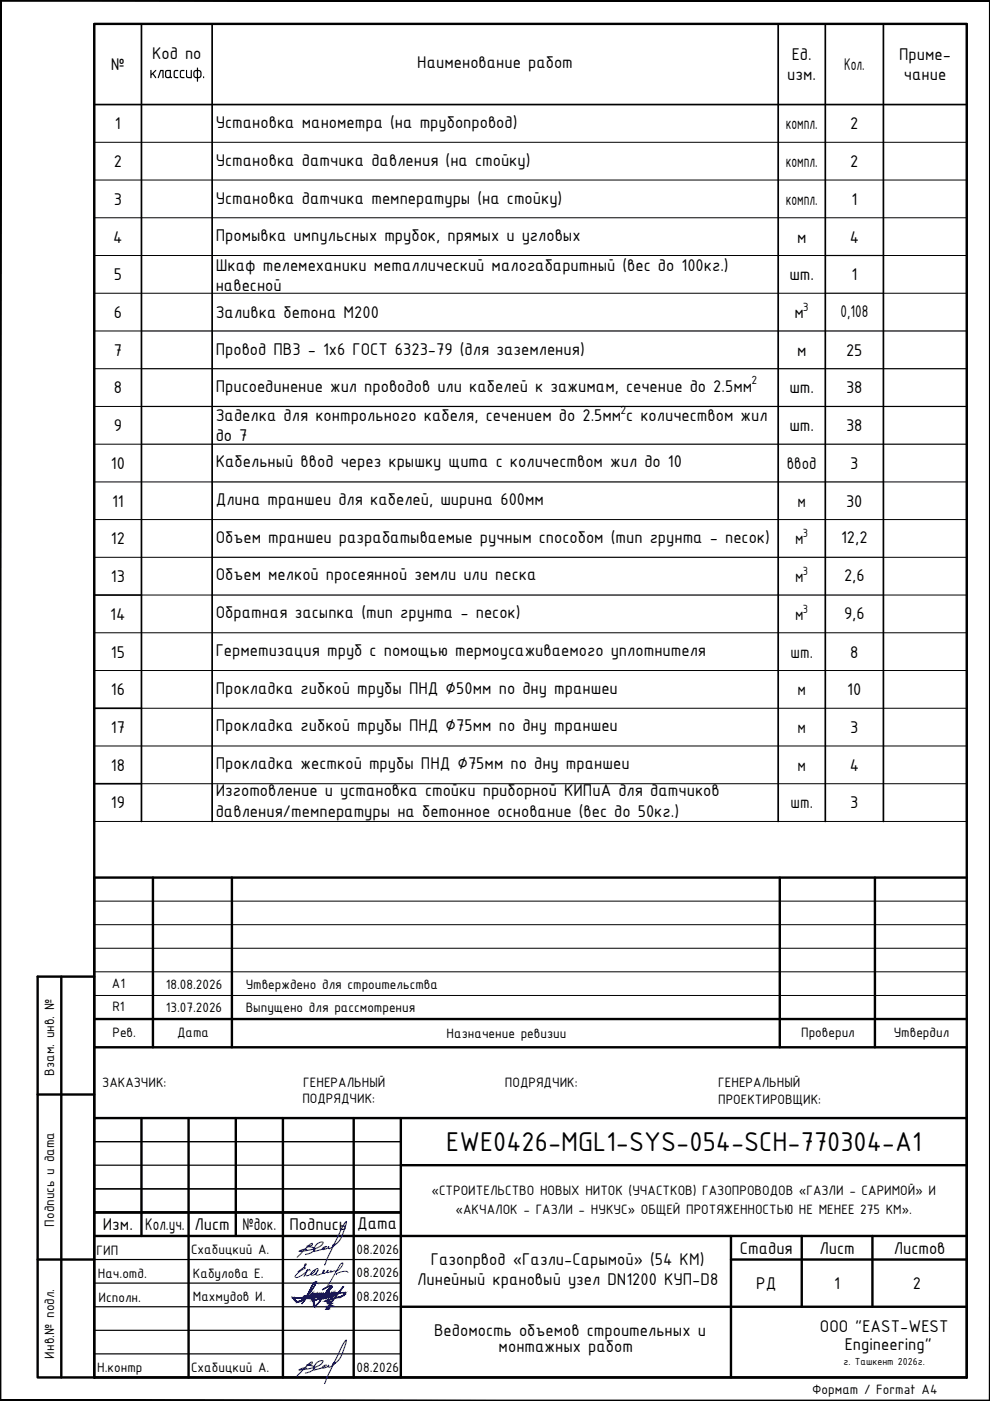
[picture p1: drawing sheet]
<svg xmlns="http://www.w3.org/2000/svg" width="210mm" height="297mm" viewBox="0 0 210 297" stroke-linecap="round" stroke-linejoin="round" font-family="sans-serif">
<!-- layer: _SHTAMP -->
<g fill="#000" stroke="#000" stroke-width=".21">
<path d="M0 .1l.2 .2h209.6zM0 .1h210l-.2 .2z"/>
<path d="M209.8 .3v296.5l.2-296.7zM210 .1v296.9l-.2-.2z"/>
<path d="M.2 .3l-.2 296.7 .2-.2zM0 .1l.2 .2-.2 296.7z"/>
<path d="M.2 296.8l209.8 .2-.2-.2zM.2 296.8l209.8 .2h-210z"/>
</g>
<g fill="none" stroke="#000" stroke-width=".51">
<path d="M20 5.1h185v286.9h-185zM13 207.1v84.9M20 207.1h-12v84.9h12M8 232.1h12M20 237.1h185v54.9h-185zM20 222v15.1M30 237.1v25M40 237.1v54.9M50 237.1v25M60 237.1v54.9M75 237.1v54.9M85 237.1v54.9"/>
<path d="M205 222v15.1M20 257.1h65M85 247h120M8 267h12M20 262.1h185M85 277.1h120M155 267h50M155 262.1v29.9M170 262.1v15M185 262.1v15"/>
</g>
<path d="M20 247h65M20 252.1h65M20 242h65M20 277.1h65M20 267h65M20 272h65M20 282.1h65M20 287h65" fill="none" stroke="#000" stroke-width=".25"/>
<!-- layer: SHTAMP -->
<path d="M32.4 186.1v35.9M49.2 186.1v35.9M165.3 186.1v35.9M185.5 186.1v35.9M205 186.1h-185v35.9h185M20 216.1h185" fill="none" stroke="#000" stroke-width=".51"/>
<path d="M20 196.1h185M20 191.1h185M20 211.1h185M20 206h185M20 201h185" fill="none" stroke="#000" stroke-width=".21"/>
<!-- layer: 0 -->
<path d="M30 5.1v169.1M45 5.1v169.1M165 5.1v169.1M175 5.1v169.1M187.3 5.1v169.1M20 22.2h185M20 126.2h10M20 150.2h10M20 174.2v-169.1h185v169.1M20 166.2h10" fill="none" stroke="#000" stroke-width=".36"/>
<g fill="none" stroke="#000" stroke-width=".21">
<path d="M210 .1h-210v296.9h210M20 30.2h185M20 38.2h185M20 46.2h185M20 54.2h155M187.3 54.2h17.7M20 62.2h155M20 70.2h10M20 78.2h10M187.3 62.2h17.7M20 86.2h10M20 94.2h10"/>
<path d="M20 102.2h25M20 110.2h185M20 118.2h25M187.3 102.2h17.7M187.3 118.2h17.7M20 134.2h185M30 126.2h15M187.3 126.2h17.7M20 142.2h185M20 158.2h185M30 150.2h175M20 174.2h185"/>
<path d="M30 166.2h175"/>
</g>
<path d="M175 54.2h12.3M30 70.2h175M30 78.2h175M175 62.2h12.3M30 86.2h175M30 94.2h175M45 102.2h142.3M45 118.2h142.3M45 126.2h142.3" fill="none" stroke="#000" stroke-width=".25"/>
<path d="M64.8 266a3.2 3.2 0 0 0 1.9-1v-.1a1.26 1.26 0 0 0-1.4-.6l-.2-.1 .8-.1a.28 .28 0 0 0 .3-.1 .28 .28 0 0 0-.1-.4l-.5 .4-2.6 2.6M68.9 264.5v.1l-.3 .1-2 .6-.1-.4a1.71 1.71 0 0 1 2-1.5l-.1 .3a4 4 0 0 1-2.9 1.4l-2.1 .2a1.99 1.99 0 0 1 1.6-.4M69.3 264.3a.87 .87 0 0 0-1 .6l1.1-.2 .3-.4v.3l.2 .1 1.2-.9-.5 .2-.1 .1 .8-.4a4.8 4.8 0 0 0 1.7-3l.5-1.7-.8 .9-3.9 8.3M64.7 291.1a3.2 3.2 0 0 0 2-1 1.26 1.26 0 0 0-1.5-.6l-.1-.1 .8-.1a.28 .28 0 0 0 .3-.2 .28 .28 0 0 0-.1-.3l-.6 .3-2.5 2.6M68.9 289.6v.1l-.3 .2-2 .6-.1-.4a1.71 1.71 0 0 1 2-1.5l-.1 .3a4 4 0 0 1-3 1.3l-2 .2a1.99 1.99 0 0 1 1.6-.3M69.3 289.5a.87 .87 0 0 0-1 .5l1-.2 .4-.3v.3l.2 .1 1.2-1-.5 .2-.1 .2 .8-.4a4.8 4.8 0 0 0 1.7-3.1l.4-1.7-.7 1-3.9 8.2" fill="none" stroke="#2612d3" stroke-width=".25"/>
<path d="M65.7 269.4l-.2-.3-.9 .8a2.35 2.35 0 0 1-2 .9 .88 .88 0 0 1 .6-1l1.5-.9a.69 .69 0 0 1 .1-1l.2 .1-.5 .7-1.3 .9M66.8 269.2l.4-.2 .2 .1a1.21 1.21 0 0 1-1.4 1.2l-.1-.4 .9-.7a2.04 2.04 0 0 1-1.8 1.3l-.2-.4 .4-1-.7 1.6M67.5 269.4l-.6 .6 .2 .3a1.5 1.5 0 0 0 1.7-1l-.2 .1-.2 .3 .2 .3 .7-.3 .3-.4-.3 .4 .1 .1 .6-.1 .2-.3-.1 .3 .8-.3 .4 .2 .2-.2a1.58 1.58 0 0 0 1.1-1.7 1.98 1.98 0 0 0-1 1.4l-1.9 3.2-.2 .2M73.8 269.8l-.1-.2a3 3 0 0 0-2.4 .5v.2" fill="none" stroke="#00f" stroke-width=".21"/>
<g fill="#00f" stroke="#00f" stroke-width=".21">
<path d="M70.6 274.9l-.1 .1z"/>
<path d="M64.7 275.5l-.7 .9zM64.7 275.5l-.7 .9zM65.3 274.3l-.6 1.3zM65.3 274.3l-.6 1.3zM65.7 273.5l-.4 .8zM65.7 273.5l-.4 .8zM66.1 272.6l-.3 .9zM66.1 272.6l-.3 .9zM66.5 272.1l-.4 .5zM66.5 272.1l-.3 .6zM66.5 272.1l.2-.2zM66.7 271.9l-.2 .3zM66.7 271.9h.1zM66.8 271.9l-.1 .1zM66.8 271.9h.1zM66.8 272l.1-.1zM66.9 272l.1-.1zM67 272l-.1 .4zM67 272l-.1 .4zM66.8 272.4l-.2 .4zM66.8 272.4l-.2 .4zM66.6 272.8l-.4 .6zM66.6 272.8l-.4 .6zM66.2 273.4l-.3 .5zM66.2 273.4l-.3 .5zM65.8 273.9l-.6 .8zM65.8 273.9l-.6 .8zM65.2 274.6l-.3 .5zM65.2 274.6l-.3 .5zM64.8 275l-.3 .4zM64.5 275.3l.3-.3zM64.5 275.3l-.3 .3zM64.2 275.5l.3-.2zM63.9 275.8l.3-.3zM63.9 275.7l.3-.2zM63.6 275.9l.3-.2zM63.5 275.8l.4-.1zM63.3 276l.2-.2zM63.3 275.9l.2-.1zM63.1 276l.2-.1zM63.1 275.9h.2zM63 276l.1-.1zM63 275.9h.1zM62.8 276l.2-.1zM62.9 275.9h.1zM62.6 275.8l.3 .1zM62.7 275.8l.2 .1zM62.5 275.7l.2 .1zM62.5 275.7l.2 .1zM62.4 275.6h.2zM62.4 275.6h.2zM62.3 275.4l.2 .1zM62.3 275.4l.2 .1zM62.2 275.2l.1 .1zM62.2 275.2l.1 .1zM62.1 275.1l.2 .1zM62.1 275.1l.2 .1zM62.1 275.1h.2zM62.3 275.1l-.1 .1zM62.3 275.1h.2zM62.3 275.2l.2-.1zM62.5 275.1h.3zM62.5 275.2l.3-.1zM62.8 275.1h.2zM62.8 275.2l.2-.1zM63 275.1l.2 .1zM63 275.2h.2zM63.2 275.2l.3-.1zM63.2 275.2l.3-.1zM63.5 275.1h.2zM63.5 275.2l.2-.1zM63.7 275.1h.3zM63.7 275.2l.3-.1zM64 275.1l.3-.1zM64 275.2l.3-.2zM64.3 275h.3zM64.4 275.1l.2-.1zM64.6 275h.4zM64.6 275.1l.4-.1zM65 275h.4zM65.1 275.1l.3-.1z"/>
<path d="M65 275.1h.2zM65.2 275.1l-.1 .1zM65.3 275l-.1 .1zM65.3 275h.1zM65.4 275l-.1 .1zM65.4 275l.2-.1zM65.6 274.9l-.1 .1zM65.6 274.9l.3-.3zM65.9 274.6l-.3 .3zM65.9 274.6l.2-.1zM66.1 274.5l-.2 .2zM66.1 274.4v.1zM66.1 274.4v.1z"/>
<path d="M66.2 274.3l-.1 .1zM66 274.3h.2zM66 274.3v.2zM65.9 274.4l.1-.1zM65.9 274.4l-.2 .3zM65.7 274.7l.2-.3zM65.7 274.7l-.1 .2zM65.7 274.7l-.1 .2zM65.5 274.8v.2zM65.5 274.8v.2zM65.5 275v.1zM65.5 275v.1zM65.5 275.1h.1zM65.5 275.1h.1zM65.5 275.2l.2-.1zM65.7 275.1v.1zM65.7 275.1l.3-.1zM65.8 275.2l.2-.2zM66 275l.2-.1zM66.2 274.9l-.1 .2zM66.2 274.9l.3-.3zM66.5 274.6l-.2 .4zM66.6 274.5l-.1 .2zM66.6 274.5l-.1 .2z"/>
<path d="M66.6 274.4v.1zM66.5 274.5l-.1 .1zM66.4 274.6l.1-.1zM66.4 274.6l-.1 .2zM66.4 274.6l-.1 .2zM66.2 274.7l-.1 .3zM66.2 274.7l-.1 .3zM66.1 274.9v.1zM66.1 274.9l-.1 .1zM66 275l.1 .1zM66 275l.1 .1zM66.1 275.1h.1zM66.1 275.1v.1zM66.1 275.2l.1-.1zM66.2 275.1h.2zM66.4 275.1l-.1 .1zM66.4 275.1l.3-.3zM66.7 274.8l-.3 .3zM66.7 274.8l.3-.2zM67 274.6l-.2 .3zM67.1 274.4l-.1 .2zM67.1 274.4l-.1 .2z"/>
<path d="M67 274.3l-.1 .2zM66.9 274.5l.1-.2zM66.9 274.5l-.1 .2zM66.9 274.5l-.1 .2zM66.8 274.6l-.1 .2zM66.8 274.6l-.1 .2zM66.7 274.7v.2zM66.7 274.7v.2zM66.6 274.9v.1zM66.6 274.9l-.1 .2zM66.5 275.1h.2zM66.5 275.1h.2zM66.6 275.1h.2zM66.8 275.1l.3-.2zM66.8 275.1l.3-.2zM67.1 274.9l.2-.2zM67.3 274.7l-.2 .2zM67.3 274.7l.2-.1zM67.5 274.6l-.2 .2zM67.5 274.6l.1-.1zM67.6 274.5l-.1 .1z"/>
<path d="M67.6 274.3l-.1 .1zM67.5 274.4l.1-.1zM67.5 274.4v.1zM67.4 274.4h.1zM67.4 274.4l-.1 .2zM67.4 274.4l-.1 .2zM67.3 274.6v.1zM67.3 274.6v.1zM67.2 274.7l.1 .1zM67.2 274.7l.1 .1zM67.2 274.8v.1zM67.2 274.8l-.1 .1zM67.1 274.9h.1zM67.1 274.9h.1zM67.2 275l.1-.1zM67.3 274.9h.2zM67.3 275l.2-.1zM67.5 274.9l.1-.1zM67.6 274.8l-.1 .2zM67.6 274.8l.2-.1zM67.8 274.7l-.1 .2zM67.8 274.7l.1-.1zM67.9 274.6l-.1 .1zM68 274.5l-.1 .2zM68 274.5l-.1 .2zM68.1 274.4v.1zM68.1 274.4v.1zM68.1 274.2v.1zM68.1 274.2l-.1 .2zM68 274.3v.1zM67.9 274.3v.2zM67.8 274.4l.1-.1zM67.8 274.4v.1zM67.8 274.4v.1zM67.7 274.5l.1 .1zM67.7 274.5l.1 .1zM67.7 274.6v.1zM67.7 274.6v.1z"/>
<path d="M68.4 273.4l.7-.4zM68.4 273.5l.7-.5zM69.1 273l.4-.2zM69.1 273.1l.4-.3zM69.5 272.8l.3-.1zM69.5 272.8l.3-.1zM69.8 272.7l.2-.1zM69.8 272.7l.2-.1zM70 272.6l.2 .1zM70 272.7h.2zM70.1 272.8v.1zM70.1 272.8v.1zM70.1 272.8l-.7 .9zM70.1 272.8l-.8 .9zM69.3 273.7l-.5 .8zM69.3 273.7l-.5 .8zM68.8 274.5l-.6 .9zM68.8 274.5l-.6 .9zM68.1 275.4l-.4 .7zM68.1 275.4l-.4 .7zM67.7 276.1l-.4 .5zM67.7 276.1l-.4 .5zM67.2 276.5l-.5 .5zM66.7 276.9l.5-.4-.5 .5zM66.6 276.9l.1 .1zM66.6 276.9h.1zM66.5 276.6l.1 .3zM66.5 276.6l.2 .2zM66.5 276.4l.1 .2zM66.5 276.4l.1 .2zM66.5 276.1l.1 .2zM66.5 276.1l.1 .2zM66.4 275.9l.1 .1zM66.4 275.9l.1 .1zM66.3 275.8l.2 .1zM66.3 275.8l.2 .1zM66.2 275.6l.2 .1zM66.2 275.6l.2 .1zM66.2 275.6h.3zM66.4 275.7l.1-.1zM66.5 275.6l.4-.1zM66.5 275.7l.4-.2zM66.9 275.5l.8-.1zM66.9 275.6l.9-.2zM67.7 275.4l.7-.3zM67.8 275.4l.6-.3z"/>
<path d="M69.1 274.5l-.6 .9zM69.1 274.5l-.6 .9zM69.6 273.9l-.4 .7zM69.6 273.9l-.4 .7zM70 273.3l-.4 .7zM70 273.3l-.4 .7zM70.4 272.8l-.3 .5zM70.4 272.8l-.3 .5z"/>
<path d="M68.8 275h.2zM68.8 275.1l.2-.1zM69 275l.2-.2zM69.2 274.8l-.2 .3zM69.4 274.6l-.1 .2zM69.4 274.6l-.1 .2zM69.5 274.5l-.1 .2zM69.5 274.5l-.1 .2zM69.5 274.4v.1zM69.5 274.4v.1zM69.4 274.4h.1zM69.4 274.4v.1zM69.3 274.5l.1-.1zM69.3 274.5l-.1 .2zM69.3 274.5l-.1 .2zM69.1 274.7v.2zM69.1 274.7v.2zM69 274.9l.1 .1zM69 274.9v.2zM69 275.1h.1zM69 275.1h.1zM69 275.1l.2 .1zM69.2 275v.2zM69.2 275h.1zM69.3 275v.1zM69.3 275l.3-.2zM69.6 274.8l-.2 .2zM69.6 274.8l.1-.2zM69.7 274.6l-.1 .2zM69.8 274.5v.2zM69.8 274.5v.2zM69.9 274.4v.1zM69.9 274.4v.1z"/>
<path d="M70 274.3l-.1 .1zM69.8 274.3v.2zM69.8 274.3v.2zM69.7 274.4v.2zM69.7 274.4v.2zM69.6 274.6v.1zM69.6 274.6v.1zM69.6 274.7v.1zM69.6 274.7v.1zM69.5 274.8l.1 .1zM69.5 274.8v.1zM69.5 274.9l.1 .1zM69.5 274.9l.1 .1zM69.6 275h.1zM69.7 275l.1-.1zM69.8 274.9l-.1 .2zM69.8 274.9l.2-.1zM70 274.8l-.2 .2zM70.2 274.5l-.2 .3zM70.2 274.5l-.2 .3zM70.3 274.4v.2zM70.3 274.4v.2zM70.3 274.2v.2zM70.2 274.3l.1-.1zM70.2 274.3l-.1 .2zM70.2 274.3l-.1 .2zM70.1 274.5v.1zM70.1 274.5v.1zM70 274.6v.2zM70 274.6l-.1 .1zM69.9 274.7l.1 .1zM69.9 274.7l.1 .2zM70 274.9h.1zM70 274.9h.1zM70.1 274.9l.1-.1zM70.1 274.9l.1-.1z"/>
<path d="M70.3 274.8h.1zM70.4 274.8l-.1 .1zM70.4 274.8l.2-.2zM70.6 274.6l-.2 .2zM70.6 274.6l.1-.1zM70.7 274.5l-.1 .2zM70.7 274.5l.1-.1zM70.8 274.4v.1zM70.8 274.3l.1 .1zM70.8 274.3l.1 .1zM70.7 274.3v.1zM70.7 274.3v.1zM70.6 274.4v.2zM70.6 274.4v.2zM70.5 274.5v.2zM70.5 274.5v.2zM70.4 274.7v.1zM70.4 274.7v.1zM70.4 274.8l.1 .1zM70.4 274.8l.1 .1z"/>
<path d="M70.6 274.8l.3-.2zM70.9 274.6l-.2 .3zM70.9 274.6l.9-.7zM70.9 274.7l.9-.7zM72.8 272.8l-1 1.2zM72.8 272.8l-1 1.2z"/>
<path d="M72.8 272.8l-1.2 1.7zM72.8 272.8l-1.2 1.7zM71.5 274.4l-2.2 3zM71.5 274.4l-2.3 3z"/>
<path d="M69.4 277.5h.1zM69.5 277.5v.1z"/>
<path d="M69.7 277.3l-.1 .2zM69.7 277.3l-.1 .2zM69.9 277.1l-.1 .3zM69.9 277.1l-.1 .3zM70 276.8l-.1 .3zM70 276.8l-.1 .3z"/>
<path d="M70 276.5l.1 .3zM70 276.5l.1 .3z"/>
<path d="M70 276.2l.1 .3zM70 276.2l.1 .3z"/>
<path d="M69.8 276l.2 .1zM69.8 276l.2 .1z"/>
<path d="M69.6 275.9h.2zM69.6 275.8l.2 .1z"/>
<path d="M69.3 275.8h.2zM69.3 275.7l.2 .1z"/>
<path d="M69 275.9l.3-.2zM68.9 275.8l.4-.1z"/>
<path d="M68.9 275.8l1.3-.4zM69 275.8l1.2-.4zM70.2 275.4l1.4-.3zM70.2 275.4l1.4-.3zM71.6 275.1l.8-.3zM71.6 275.1l.8-.2zM72.4 274.8l.3-.2zM72.4 274.9l.3-.3zM72.7 274.6l.3-.2zM73 274.4l-.2 .3zM73.1 274.2v.3zM73.1 274.2v.3zM73.1 274.1l.1 .1zM73.2 274.1v.1zM72.8 274.1h.4zM72.8 274l.4 .1zM71.9 274.1l.9-.1zM71.9 274.1l.9-.1zM68.5 274.5l3.4-.4zM68.5 274.5l3.4-.4zM67 274.7l1.5-.2zM67 274.7l1.5-.2zM65.4 274.8l1.6-.1zM65.4 274.7h1.6zM64.5 274.8l.9-.1zM64.5 274.7h.9z"/>
<path d="M66.1 275l.1-.1zM66.2 274.9l-.1 .1zM66.2 274.9l.2-.1zM66.4 274.8l-.1 .2zM66.4 274.8l.1-.1zM66.5 274.7l-.1 .1zM66.5 274.6v.1zM66.5 274.6v.1zM66.6 274.5v.1zM66.6 274.5v.1zM66.6 274.4v.1zM66.5 274.4v.2zM66.5 274.5l-.1 .2zM66.3 274.6l.2-.1zM66.3 274.6v.2zM66.3 274.6v.2zM66.2 274.7v.2zM66.2 274.7v.2zM66.1 274.9v.1zM66.1 274.9v.1zM66 275l.1 .1zM66 275l.1 .1zM66.3 275.1v.1zM66.4 275.1l-.1 .1zM66.4 275.1l.1-.1zM66.5 275l-.1 .1zM66.5 275l.1-.1zM66.6 274.9l-.1 .2z"/>
<path d="M68 274.9l.1-.1zM68.1 274.8l-.1 .1zM68.1 274.8l.2-.2zM68.3 274.6l-.1 .2zM68.3 274.6h.1zM68.4 274.6l-.1 .1zM68.4 274.5v.1zM68.4 274.5v.1zM68.5 274.4v.1zM68.5 274.4v.1zM68.5 274.3v.1zM68.4 274.3v.1zM68.4 274.4l-.1 .2zM68.2 274.5l.2-.1zM68.2 274.5v.2zM68.2 274.5v.2zM68.1 274.6v.2zM68.1 274.6v.2zM68 274.8v.1zM68 274.8v.1zM67.9 274.9l.1 .1zM67.9 274.9l.1 .1zM68 275.1l.1-.1zM68.2 274.9v.2zM68.3 274.9h.1zM68.4 274.9l-.1 .1zM68.4 274.9l.1-.1zM68.5 274.8l-.1 .1z"/>
<path d="M67.7 274.7v.1zM67.7 274.7v.1zM67.6 274.8v.1zM67.6 274.8v.1zM67.8 275l-.1 .1zM67.8 275l.1-.1zM67.9 274.9l-.1 .1zM67.9 274.9h.1zM68 274.9l-.1 .1z"/>
</g>
<text font-size="6.2" x="94.6" y="244.1">EWE0426-MGL1-SYS-054-SCH-770304-A1</text>
<g font-size="3.9">
<text x="23.5" y="14.9">№</text>
<text x="31.6" y="16.6">классиф .</text>
<text x="32.2" y="12.4">Код по</text>
<text x="88.5" y="14.5">Наименование работ</text>
<text x="166.9" y="16.9">изм.</text>
<text x="167.9" y="12.8">Ед.</text>
<text x="179" y="14.9">Кол.</text>
<text x="190.6" y="12.8">Приме-</text>
<text x="191.6" y="16.9">чание</text>
<text x="24.4" y="27.4">1</text>
<text x="45.7" y="27.2">Установка манометра (на трубопровод)</text>
<text x="166.6" y="27.4">компл.</text>
<text x="180.3" y="27.4">2</text>
<text x="24.1" y="35.4">2</text>
<text x="45.7" y="35.2">Установка датчика давления (на стойку)</text>
<text x="166.6" y="35.4">компл.</text>
<text x="180.3" y="35.4">2</text>
<text x="24.1" y="43.4">3</text>
<text x="45.7" y="43.2">Установка датчика температуры (на стойку)</text>
<text x="166.6" y="43.4">компл.</text>
<text x="180.5" y="43.4">1</text>
<text x="24" y="51.4">4</text>
<text x="45.7" y="51">Промывка импульсных трубок, прямых и угловых</text>
<text x="169" y="51.4">м</text>
<text x="180.1" y="51.4">4</text>
<text x="24.1" y="59.4">5</text>
<text x="45.7" y="57.5">Шкаф телемеханики металлический малогабаритный (вес до 100кг.)</text>
<text x="167.4" y="59.4">шт.</text>
<text x="180.5" y="59.4">1</text>
<text x="45.7" y="61.6">навесной</text>
<text x="24.1" y="67.4">6</text>
<text x="45.7" y="67.4">Заливка бетона М200</text>
<text x="168.4" y="67.4">м</text>
<text x="178.2" y="67.2">0,108</text>
<text x="24.1" y="75.4">7</text>
<text x="45.7" y="75.2">Провод ПВ3 - 1х6 ГОСТ 6323-79 (для заземления)</text>
<text x="169" y="75.4">м</text>
<text x="179.4" y="75.4">25</text>
<text x="24.1" y="83.4">8</text>
<text x="45.7" y="83">Присоединение жил проводов или кабелей к зажимам, сечение до 2.5мм</text>
<text x="167.4" y="83.4">шт.</text>
<text x="179.4" y="83.4">38</text>
<text x="45.7" y="89.3">Заделка для контрольного кабеля, сечением до 2.5мм с количеством жил</text>
<text x="24.1" y="91.4">9</text>
<text x="45.7" y="93.5">до 7</text>
<text x="167.4" y="91.4">шт.</text>
<text x="179.4" y="91.4">38</text>
<text x="23.5" y="99.4">10</text>
<text x="45.7" y="99">Кабельный ввод через крышку щита с количеством жил до 10</text>
<text x="166.8" y="99.4">ввод</text>
<text x="180.3" y="99.4">3</text>
<text x="23.7" y="107.4">11</text>
<text x="45.7" y="107">Длина траншеи для кабелей, ширина 600мм</text>
<text x="169.1" y="107.4">м</text>
<text x="179.4" y="107.4">30</text>
<text x="23.5" y="115.4">12</text>
<text x="45.7" y="115">Объем траншеи разрабатываемые ручным способом (тип грунта - песок)</text>
<text x="168.6" y="115.4">м</text>
<text x="178.3" y="115.2">12,2</text>
<text x="23.5" y="123.4">13</text>
<text x="45.7" y="123">Объем мелкой просеянной земли или песка</text>
<text x="168.6" y="123.4">м</text>
<text x="179" y="123.2">2,6</text>
<text x="23.4" y="131.4">14</text>
<text x="45.7" y="131">Обратная засыпка (тип грунта - песок)</text>
<text x="168.6" y="131.4">м</text>
<text x="179" y="131.2">9,6</text>
<text x="23.5" y="139.4">15</text>
<text x="45.7" y="139.1">Герметизация труб с помощью термоусаживаемого уплотнителя</text>
<text x="167.6" y="139.4">шт.</text>
<text x="180.3" y="139.4">8</text>
<text x="23.5" y="147.4">16</text>
<text x="45.7" y="147.1">Прокладка гибкой трубы ПНД ∅50мм по дну траншеи</text>
<text x="169.1" y="147.4">м</text>
<text x="179.6" y="147.4">10</text>
<text x="23.5" y="155.4">17</text>
<text x="45.7" y="155">Прокладка гибкой трубы ПНД ∅75мм по дну траншеи</text>
<text x="169.1" y="155.4">м</text>
<text x="180.3" y="155.4">3</text>
<text x="23.5" y="163.4">18</text>
<text x="45.7" y="163">Прокладка жесткой трубы ПНД ∅75мм по дну траншеи</text>
<text x="169.1" y="163.4">м</text>
<text x="180.1" y="163.4">4</text>
<text x="23.5" y="171.4">19</text>
<text x="45.7" y="168.8">Изготовление и установка стойки приборной КИПиА для датчиков</text>
<text x="45.7" y="173.1">давления/температуры на бетонное основание (вес до 50кг.)</text>
<text x="167.6" y="171.4">шт.</text>
<text x="180.3" y="171.4">3</text>
<text x="21.8" y="260.8">Изм.</text>
<text x="30.8" y="260.8">Кол.уч.</text>
<text x="41.2" y="260.8">Лист</text>
<text x="51.4" y="260.8">№док.</text>
<text x="61.4" y="260.8">Подпись</text>
<text x="75.7" y="260.6">Дата</text>
<text x="91.4" y="268.3">Газопрвод «Газли-Сарымой» (54 КМ)</text>
<text x="156.9" y="265.8">Стадия</text>
<text x="173.7" y="265.8">Лист</text>
<text x="189.5" y="265.8">Листов</text>
<text x="88.4" y="272.4">Линейный крановый узел DN1200 КУП-D8</text>
<text x="160.4" y="273.3">РД</text>
<text x="176.9" y="273.3">1</text>
<text x="193.5" y="273.3">2</text>
<text x="92.1" y="283.2">Ведомость объемов строительных и</text>
<text x="105.7" y="286.6">монтажных работ</text>
<text x="173.8" y="282.3">OOO &quot;EAST-WEST</text>
<text x="179.1" y="286.3">Engineering&quot;</text>
</g>
<g font-size="3.1">
<text x="23.7" y="209.5">A1</text>
<text x="35.1" y="209.6">18.08.2026</text>
<text x="52.1" y="209.7">Утверждено для строительства</text>
<text x="23.8" y="214.4">R1</text>
<text x="35.1" y="214.6">13.07.2026</text>
<text x="52.1" y="214.7">Выпущено для рассмотрения</text>
<text x="23.9" y="219.9">Рев.</text>
<text x="37.5" y="219.9">Дата</text>
<text x="94.7" y="220">Назначение ревизии</text>
<text x="169.9" y="219.9">Проверил</text>
<text x="189.5" y="219.9">Утвердил</text>
<text x="11.5" y="228.1" transform="rotate(-90 11.5 228.1)">Взам. инв. №</text>
<text x="21.7" y="230.6">ЗАКАЗЧИК:</text>
<text x="64.1" y="233.9">ПОДРЯДЧИК:</text>
<text x="64.3" y="230.6">ГЕНЕРАЛЬНЫЙ</text>
<text x="107.1" y="230.6">ПОДРЯДЧИК:</text>
<text x="152.3" y="230.6">ГЕНЕРАЛЬНЫЙ</text>
<text x="152.3" y="234.1">ПРОЕКТИРОВЩИК:</text>
<text x="91.5" y="253.4">«СТРОИТЕЛЬСТВО НОВЫХ НИТОК (УЧАСТКОВ) ГАЗОПРОВОДОВ «ГАЗЛИ - САРИМОЙ» И</text>
<text x="96.6" y="257.4">«АКЧАЛОК - ГАЗЛИ - НУКУС» ОБЩЕЙ ПРОТЯЖЕННОСТЬЮ НЕ МЕНЕЕ 275 КМ».</text>
<text x="11.5" y="260.1" transform="rotate(-90 11.5 260.1)">Подпись и дата</text>
<text x="20.5" y="266">ГИП</text>
<text x="40.5" y="265.9">Схабицкий А.</text>
<text x="75.6" y="265.8">08.2026</text>
<text x="20.7" y="270.9">Нач.отд.</text>
<text x="20.9" y="276">Исполн.</text>
<text x="40.9" y="270.9">Кабулова Е.</text>
<text x="40.9" y="275.9">Махмудов И.</text>
<text x="75.6" y="270.8">08.2026</text>
<text x="75.6" y="275.8">08.2026</text>
<text x="11.5" y="288" transform="rotate(-90 11.5 288)">Инв.№ подл.</text>
<text x="20.6" y="291">Н.контр</text>
<text x="40.5" y="290.9">Схабицкий А.</text>
<text x="75.6" y="290.8">08.2026</text>
<text x="172.2" y="295.6">Формат / Format A4</text>
</g>
<g font-size="2.7">
<text x="170.2" y="65.9">3</text>
<text x="159.3" y="81.5">2</text>
<text x="131.6" y="87.8">2</text>
<text x="170.2" y="113.9">3</text>
<text x="170.2" y="121.9">3</text>
<text x="170.2" y="129.9">3</text>
</g>
<text font-size="2.3" x="178.8" y="289.3">г. Ташкент 2026г.</text>
</svg>
